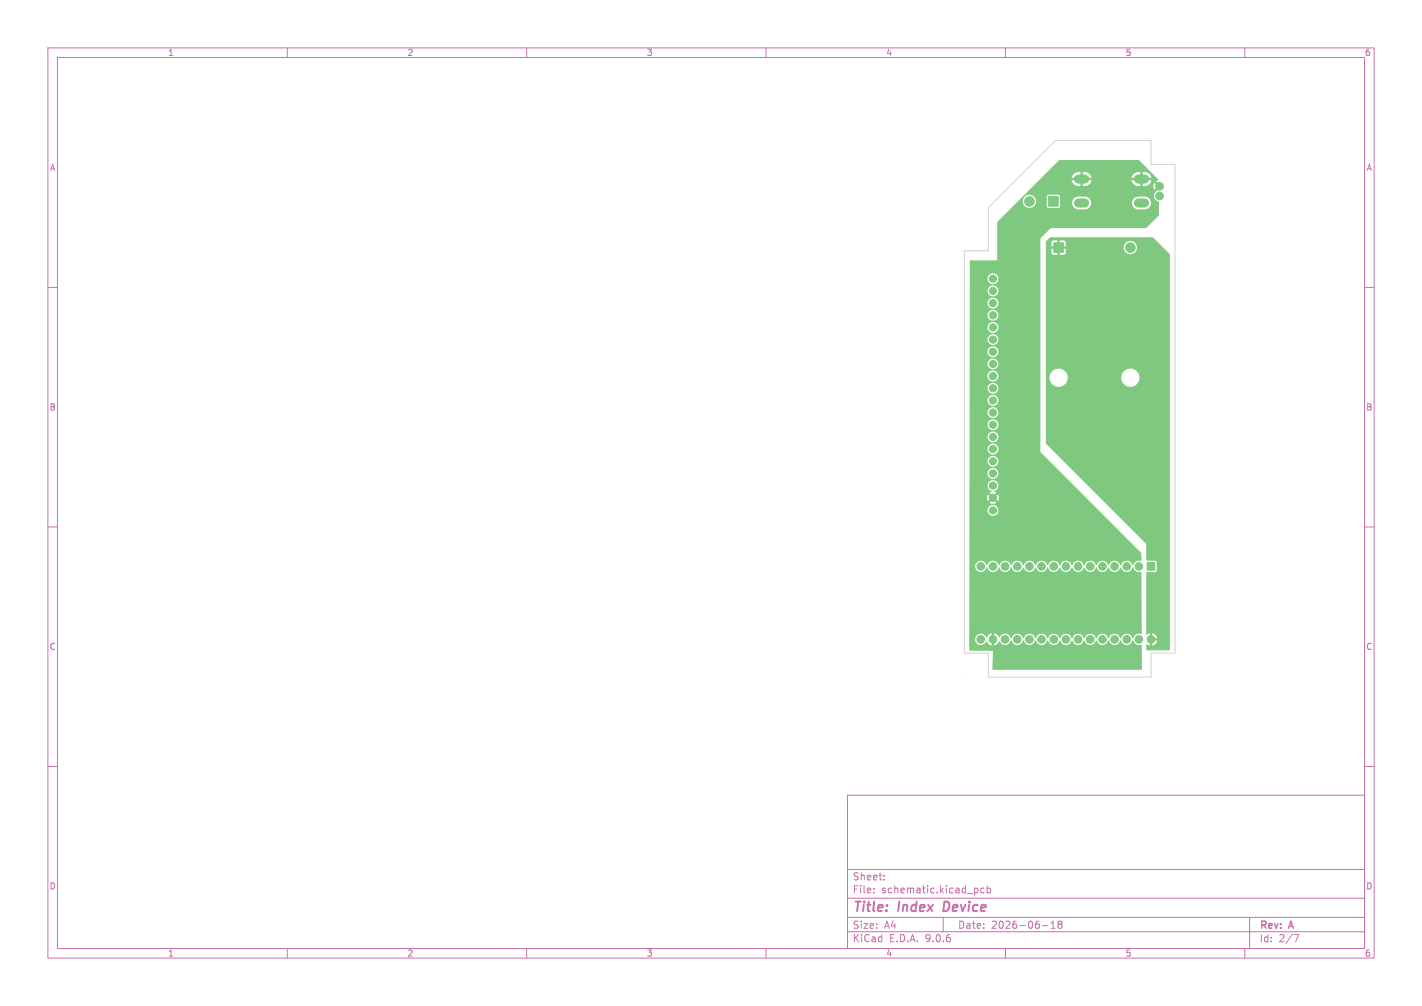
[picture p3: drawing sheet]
<svg xmlns="http://www.w3.org/2000/svg" width="297mm" height="210mm" viewBox="0 0 297 210" stroke-linecap="round" stroke-linejoin="round" font-family="sans-serif">
<g fill="none" stroke="#c872ab" stroke-width=".21">
<path d="M10 10h277v190h-277zM12 12h273v186h-273zM60 10v2M110 10v2M160 10v2M210 10v2M260 10v2M10 60h2M285 60h2M10 110h2M285 110h2M10 160h2"/>
<path d="M177 166h108v32h-108zM285 160h2M60 198v2M110 198v2M160 198v2M177 194.5h108M177 191.5h108M177 187.5h108M177 181.5h108M182.5 186.3v.1M182.5 185.5v.1M184.7 183.6v.1"/>
<path d="M184.7 182.8v.1M197 191.5v3M204.1 185.5l.1 .2-.1 .6M205.5 185.5l-.4-.1-.3 .3 .2 .6h.5M206.2 185.5l.4-.1 .3 .3-.2 .6h-.5M206.2 184.9v1.5M210 198v2M217.7 193.2h1.2M219.5 193.8h.9M219.5 192.7l.5-.4v1.5M221.2 192.9l-.2 .3v.5l.2 .1h.3l.3-.3-.1-.4-.2-.2M221.2 192.9l-.2-.2 .2-.4h.3l.3 .3-.3 .3"/>
<path d="M221.2 192.9h.3M260 198v2M261 191.5v6.5M270.2 195.1h1l-.6 1.5"/>
</g>
<path d="M197.3 188.2l-.3 2h.5" fill="none" stroke="#c872ab" stroke-width=".4"/>
<g fill="#7fc87f" stroke="#7fc87f" stroke-width=".21">
<path d="M239.6 117.4h1.6v1.6h-1.6z"/>
<path d="M219 41h2v2h-2z"/>
<path d="M220.1 50.7h2v2h-2z"/>
<circle cx="237.9" cy="118.2" r=".8"/>
<circle cx="235.3" cy="118.2" r=".8"/>
<circle cx="232.8" cy="118.2" r=".8"/>
<circle cx="230.3" cy="118.2" r=".8"/>
<circle cx="227.7" cy="118.2" r=".8"/>
<circle cx="225.2" cy="118.2" r=".8"/>
<circle cx="222.6" cy="118.2" r=".8"/>
<circle cx="220.1" cy="118.2" r=".8"/>
<circle cx="217.6" cy="118.2" r=".8"/>
<circle cx="215" cy="118.2" r=".8"/>
<circle cx="212.5" cy="118.2" r=".8"/>
<circle cx="209.9" cy="118.2" r=".8"/>
<circle cx="207.4" cy="118.2" r=".8"/>
<circle cx="204.9" cy="118.2" r=".8"/>
<circle cx="204.9" cy="133.5" r=".8"/>
<circle cx="207.4" cy="133.5" r=".8"/>
<circle cx="209.9" cy="133.5" r=".8"/>
<circle cx="212.5" cy="133.5" r=".8"/>
<circle cx="215" cy="133.5" r=".8"/>
<circle cx="217.6" cy="133.5" r=".8"/>
<circle cx="220.1" cy="133.5" r=".8"/>
<circle cx="222.6" cy="133.5" r=".8"/>
<circle cx="225.2" cy="133.5" r=".8"/>
<circle cx="227.7" cy="133.5" r=".8"/>
<circle cx="230.3" cy="133.5" r=".8"/>
<circle cx="232.8" cy="133.5" r=".8"/>
<circle cx="235.3" cy="133.5" r=".8"/>
<circle cx="237.9" cy="133.5" r=".8"/>
<circle cx="240.4" cy="133.5" r=".8"/>
<circle cx="207.4" cy="106.6" r=".75"/>
<circle cx="207.4" cy="103.9" r=".75"/>
<circle cx="207.4" cy="101.4" r=".75"/>
<circle cx="207.4" cy="98.8" r=".75"/>
<circle cx="207.4" cy="96.3" r=".75"/>
<circle cx="207.4" cy="93.8" r=".75"/>
<circle cx="207.4" cy="91.2" r=".75"/>
<circle cx="207.4" cy="88.7" r=".75"/>
<circle cx="207.4" cy="86.1" r=".75"/>
<circle cx="207.4" cy="83.6" r=".75"/>
<circle cx="207.4" cy="81.1" r=".75"/>
<circle cx="207.4" cy="78.5" r=".75"/>
<circle cx="207.4" cy="76" r=".75"/>
<circle cx="207.4" cy="73.4" r=".75"/>
<circle cx="207.4" cy="70.9" r=".75"/>
<circle cx="207.4" cy="68.4" r=".75"/>
<circle cx="207.4" cy="65.8" r=".75"/>
<circle cx="207.4" cy="63.3" r=".75"/>
<circle cx="207.4" cy="60.7" r=".75"/>
<circle cx="207.4" cy="58.2" r=".75"/>
<circle cx="215" cy="42" r="1"/>
<circle cx="236.1" cy="51.7" r="1"/>
<circle cx="242.2" cy="38.9" r=".8"/>
<circle cx="242.2" cy="40.9" r=".8"/>
</g>
<path d="M225.3 37.4h1.3M237.8 37.4h1.3M225.3 42.4h1.3M237.8 42.4h1.3" fill="none" stroke="#7fc87f" stroke-width="1.9"/>
<g fill="#7fc87f">
<path d="M219.3 49.6l21.4-.1 3.6 3.6v82.5l-.1 .2-4.8-.1v-1.2l.8 .3v-.9h.5v.9a1.29 1.29 0 0 0 1-1.1h-.9v-.5h.9a1.29 1.29 0 0 0-1-1v.8h-.5v-.8l-.7 .3-.1-.1v-12.9l.1-.1h1.7l.3-.1 .1-2-.3-.2-1.9-.1v-3.5l-20.9-20.9-.1-13.9h.8a1.9 1.9 0 0 0 1.9 2.1 1.9 1.9 0 0 0 1.9-2.1h11.2a1.9 1.9 0 0 0 2.7 1.9 1.9 1.9 0 0 0 .4-3.2 1.9 1.9 0 0 0-3.1 1.1v.2h-11.2a1.9 1.9 0 0 0-1.9-1.8 1.9 1.9 0 0 0-1.9 1.8h-.8v-28.1h1.2v.8h1.1v.5h-1.1v.9l.5 .4h.8v-1.1h.5v1.1l1.1-.2 .1-1.1h-1.1l.1-.3h13.1a1.39 1.39 0 0 0 1.9 1.4 1.39 1.39 0 0 0 .4-2.4 1.39 1.39 0 0 0-2.3 .8v.2h-13.1l-.1-.2h1.1l-.1-1.1-1.1-.1v1h-.5v-1h-.9l-.4 .4h-1.2l.1-.2z"/>
<path d="M221.2 33.4h16.6l4.1 4v.2l-.4 .2 .6 .6-.3 .4-.7-.6a1.29 1.29 0 0 0 0 1.4l.7-.7 .3 .5-.6 .5a1.28 1.28 0 0 0-.4 1.3 1.28 1.28 0 0 0 1 1l-.1 2.8-2.6 2.6h-19.9l-2.2 2.2v44.6l21 21 .1 1.7a1.47 1.47 0 0 0-1.8 .9 1.27 1.27 0 0 0-1.2-.9 1.27 1.27 0 0 0-1.2 .9h-.1a1.27 1.27 0 0 0-1.2-.9 1.27 1.27 0 0 0-1.3 .9h-.1a1.27 1.27 0 0 0-1.1-.9 1.27 1.27 0 0 0-1.3 .9h-.1a1.27 1.27 0 0 0-1.2-.9 1.27 1.27 0 0 0-1.2 .9h-.1a1.27 1.27 0 0 0-1.2-.9 1.27 1.27 0 0 0-1.3 .9h-.1a1.27 1.27 0 0 0-1.2-.9 1.27 1.27 0 0 0-1.2 .9h-.1a1.27 1.27 0 0 0-1.2-.9 1.27 1.27 0 0 0-1.3 .9h-.1a1.27 1.27 0 0 0-1.1-.9 1.27 1.27 0 0 0-1.3 .9h-.1a1.27 1.27 0 0 0-1.2-.9 1.27 1.27 0 0 0-1.2 .9h-.1a1.27 1.27 0 0 0-1.2-.9 1.27 1.27 0 0 0-1.3 .9h-.1a1.27 1.27 0 0 0-1.2-.9 1.27 1.27 0 0 0-1.2 .9h-.1a1.27 1.27 0 0 0-1.2-.9 1.27 1.27 0 0 0-1.3 .9h-.1a1.27 1.27 0 0 0-1.2-.9 1.27 1.27 0 0 0-1.2 .9 1.23 1.23 0 0 0 1 1.4 1.23 1.23 0 0 0 1.4-1 1.27 1.27 0 0 0 1.2 1 1.27 1.27 0 0 0 1.2-.9l.1-.1a1.27 1.27 0 0 0 1.2 1 1.27 1.27 0 0 0 1.3-.9l.1-.1a1.27 1.27 0 0 0 1.2 1 1.27 1.27 0 0 0 1.2-.9l.1-.1a1.27 1.27 0 0 0 1.2 1 1.27 1.27 0 0 0 1.3-.9l.1-.1a1.27 1.27 0 0 0 1.2 1 1.27 1.27 0 0 0 1.2-.9l.1-.1a1.27 1.27 0 0 0 1.2 1 1.27 1.27 0 0 0 1.2-.9l.1-.1a1.27 1.27 0 0 0 1.2 1 1.27 1.27 0 0 0 1.3-.9l.1-.1a1.27 1.27 0 0 0 1.2 1 1.27 1.27 0 0 0 1.2-.9l.1-.1a1.27 1.27 0 0 0 1.2 1 1.27 1.27 0 0 0 1.3-.9l.1-.1a1.27 1.27 0 0 0 1.2 1 1.27 1.27 0 0 0 1.2-.9l.1-.1a1.27 1.27 0 0 0 1.2 1 1.27 1.27 0 0 0 1.2-.9l.1-.1a1.27 1.27 0 0 0 1.2 1 1.27 1.27 0 0 0 1.3-.9l.1-.1a1.5 1.5 0 0 0 1.8 1v12.9a1.46 1.46 0 0 0-1.8 1 1.28 1.28 0 0 0-1.1-1 1.28 1.28 0 0 0-1.3 .7l-.1 .3a1.28 1.28 0 0 0-1.1-1 1.28 1.28 0 0 0-1.3 .7l-.2 .3a1.28 1.28 0 0 0-1.1-1 1.28 1.28 0 0 0-1.2 .7l-.2 .3a1.28 1.28 0 0 0-1.1-1 1.28 1.28 0 0 0-1.3 .7l-.1 .3a1.28 1.28 0 0 0-1.1-1 1.28 1.28 0 0 0-1.3 .7l-.2 .3a1.28 1.28 0 0 0-1.1-1 1.28 1.28 0 0 0-1.3 .7l-.1 .3a1.28 1.28 0 0 0-1.1-1 1.28 1.28 0 0 0-1.3 .7l-.2 .3a1.28 1.28 0 0 0-1.1-1 1.28 1.28 0 0 0-1.2 .7l-.2 .3a1.28 1.28 0 0 0-1.1-1 1.28 1.28 0 0 0-1.3 .7l-.1 .3a1.28 1.28 0 0 0-1.1-1 1.28 1.28 0 0 0-1.3 .7l-.2 .3a1.33 1.33 0 0 0-1.2-1 1.33 1.33 0 0 0-1.3 .8l-.5-.6-.6-.3v.8h-.5v-.8a1.35 1.35 0 0 0-1 .9h-.1a1.2 1.2 0 0 0-1.8-.6 1.2 1.2 0 0 0-.1 1.9 1.2 1.2 0 0 0 1.9-.5h.2a1.28 1.28 0 0 0 .9 .9v-.9h.5v.9l.6-.3 .6-.6a1.27 1.27 0 0 0 1.3 .8 1.27 1.27 0 0 0 1.1-1 1.31 1.31 0 0 0 1.3 1 1.31 1.31 0 0 0 1.2-1 1.31 1.31 0 0 0 1.3 1 1.31 1.31 0 0 0 1.3-1 1.31 1.31 0 0 0 1.2 1 1.31 1.31 0 0 0 1.3-1 1.31 1.31 0 0 0 1.3 1 1.31 1.31 0 0 0 1.2-1 1.31 1.31 0 0 0 1.3 1 1.31 1.31 0 0 0 1.3-1 1.31 1.31 0 0 0 1.3 1 1.31 1.31 0 0 0 1.2-1 1.31 1.31 0 0 0 1.3 1 1.31 1.31 0 0 0 1.3-1 1.31 1.31 0 0 0 1.2 1 1.31 1.31 0 0 0 1.3-1 1.31 1.31 0 0 0 1.3 1 1.31 1.31 0 0 0 1.2-1 1.31 1.31 0 0 0 1.3 1 1.31 1.31 0 0 0 1.3-1 1.5 1.5 0 0 0 1.8 .9l.1 5.1-.1 .1h-31l-.1-.1 .1-3.8-4.9-.1v-29.3h3.8a1.13 1.13 0 0 0 1.5 1.1 1.13 1.13 0 0 0 .3-1.9 1.13 1.13 0 0 0-1.8 .6v.2h-3.8v-2.7h3.6l.2 .8 .7-.6 .3 .3-.6 .7a1.24 1.24 0 0 0 1.4 0l-.7-.7 .4-.3 .7 .6a1.24 1.24 0 0 0-.1-1.4l-.6 .7-.4-.4 .7-.6-.5-.3a1.19 1.19 0 0 0 .9-1.4 1.19 1.19 0 0 0-1.4-.9 1.19 1.19 0 0 0-.8 1.1 1.19 1.19 0 0 0 .9 1.2l-.5 .3 .6 .6-.3 .4-.7-.7-.2 .6h-3.6v-5.1h3.8a1.13 1.13 0 0 0 1.5 1.2 1.13 1.13 0 0 0 .3-1.9 1.13 1.13 0 0 0-1.8 .6v.1h-3.8v-2.5h3.8a1.13 1.13 0 0 0 1.5 1.1 1.13 1.13 0 0 0 .3-1.9 1.13 1.13 0 0 0-1.8 .6v.2h-3.8v-2.5h3.8a1.13 1.13 0 0 0 1.5 1.1 1.13 1.13 0 0 0 .3-1.9 1.13 1.13 0 0 0-1.8 .6v.2h-3.8v-2.6h3.8a1.13 1.13 0 0 0 1.5 1.2 1.13 1.13 0 0 0 .3-2 1.13 1.13 0 0 0-1.8 .6v.2h-3.8v-2.5h3.8a1.13 1.13 0 0 0 1.5 1.1 1.13 1.13 0 0 0 .3-1.9 1.13 1.13 0 0 0-1.8 .6v.2h-3.8v-2.6h3.8a1.13 1.13 0 0 0 1.5 1.2 1.13 1.13 0 0 0 .3-1.9 1.13 1.13 0 0 0-1.8 .6v.1h-3.8v-2.5h3.8a1.13 1.13 0 0 0 1.5 1.1 1.13 1.13 0 0 0 .3-1.9 1.13 1.13 0 0 0-1.8 .6v.2h-3.8v-2.5h3.8a1.13 1.13 0 0 0 1.5 1.1 1.13 1.13 0 0 0 .3-1.9 1.13 1.13 0 0 0-1.8 .6v.2h-3.8v-2.6h3.8a1.13 1.13 0 0 0 1.5 1.2 1.13 1.13 0 0 0 .3-2 1.13 1.13 0 0 0-1.8 .6v.2h-3.8v-2.5h3.8a1.13 1.13 0 0 0 1.5 1.1 1.13 1.13 0 0 0 .3-1.9 1.13 1.13 0 0 0-1.8 .6v.2h-3.8v-2.6h3.8a1.13 1.13 0 0 0 1.5 1.2 1.13 1.13 0 0 0 .3-1.9 1.13 1.13 0 0 0-1.8 .6v.1h-3.8v-2.5h3.8a1.13 1.13 0 0 0 1.5 1.1 1.13 1.13 0 0 0 .3-1.9 1.13 1.13 0 0 0-1.8 .6v.2h-3.8v-2.5h3.8a1.13 1.13 0 0 0 1.5 1.1 1.13 1.13 0 0 0 .3-1.9 1.13 1.13 0 0 0-1.8 .6v.2h-3.8v-2.6h3.8a1.13 1.13 0 0 0 1.5 1.2 1.13 1.13 0 0 0 .3-2 1.13 1.13 0 0 0-1.8 .6v.2h-3.8v-2.5h3.8a1.13 1.13 0 0 0 1.5 1.1 1.13 1.13 0 0 0 .3-1.9 1.13 1.13 0 0 0-1.8 .6v.2h-3.8l.1-2.6h3.7a1.13 1.13 0 0 0 1.5 1.2 1.13 1.13 0 0 0 .3-1.9 1.13 1.13 0 0 0-1.8 .6v.1h-3.7v-2.5h3.7a1.13 1.13 0 0 0 1.5 1.1 1.13 1.13 0 0 0 .3-1.9 1.13 1.13 0 0 0-1.8 .6v.2h-3.7v-3.7h5.7v-8.1l4.4-4.4h.9a1.39 1.39 0 0 0 1.9 1.4 1.39 1.39 0 0 0 .4-2.3h2.7v2.1l.3 .3h2.2l.3-.3v-.8h2.5v.2a1.34 1.34 0 0 0 1.3 1.2h1.7a1.34 1.34 0 0 0 1-1.4h8.5v.2a1.34 1.34 0 0 0 1.3 1.2h1.7a1.34 1.34 0 0 0 1-1.4 1.34 1.34 0 0 0-1.2-1.3l-1.8 .1a1.34 1.34 0 0 0-1 1.2h-8.5v-.2a1.34 1.34 0 0 0-1.2-1.1l-1.8 .1a1.34 1.34 0 0 0-1 1.2h-2.5v-1.4l-.3-.2h-2.1l-.4 .3h-2.7a1.38 1.38 0 0 0-1.4-.2 1.38 1.38 0 0 0-.9 1.1h-.9l4.8-4.8h7.8v.5h-1.5a1.52 1.52 0 0 0 1.9 1.2v-.8h.5v.8h.5a1.44 1.44 0 0 0 1.3-1.2h-1.5v-.5h11.3v.5l-1.5 .1a1.53 1.53 0 0 0 1.9 1.1v-.8h.5v.8h.5a1.44 1.44 0 0 0 1.3-1.2h-1.5v-.5l1.5-.1a1.53 1.53 0 0 0-1.8-1.1v.9h-.5v-.9h-.6a1.44 1.44 0 0 0-1.3 1.2l-8.3-.1a1.53 1.53 0 0 0-1.8-1.1v.9h-.5v-.9h-.6a1.44 1.44 0 0 0-1.3 1.2h-6.3z"/>
</g>
<path d="M206.4 43.4l14-14h20v5h5v102h-5v5h-34v-5h-5v-84h5z" fill="none" stroke="#d0d2cd" stroke-width=".21"/>
<circle cx="201.4" cy="141.4" r=".01" fill="#d0d2cd" stroke="#d0d2cd" stroke-width=".21"/>
<g font-size="2.8" fill="#c872ab">
<text x="178" y="190.9">Title:</text>
<text x="187.7" y="190.9">Index</text>
<text x="197.9" y="190.9">Device</text>
</g>
<g font-size="2.1" fill="#c872ab">
<text x="178" y="184">Sheet:</text>
<text x="178" y="186.7">File:</text>
<text x="184.1" y="186.7">schematic.kicad_pcb</text>
<text x="178" y="196.9">KiCad</text>
<text x="178" y="194.1">Size:</text>
<text x="184.7" y="194.1">A4</text>
<text x="185.7" y="196.9">E.D.A.</text>
<text x="193.3" y="196.9">9.0.6</text>
<text x="200" y="194.1">Date:</text>
<text x="207" y="194.1">2026-06-18</text>
<text x="263" y="194.3">Rev:</text>
<text x="263" y="196.9">Id:</text>
<text x="267.1" y="196.9">2/7</text>
<text x="269.4" y="194.3">A</text>
</g>
<g font-size="1.8" fill="#c872ab">
<text x="35" y="11.9">1</text>
<text x="85" y="11.9">2</text>
<text x="135" y="11.9">3</text>
<text x="185" y="11.9">4</text>
<text x="235" y="11.9">5</text>
<text x="285" y="11.9">6</text>
<text x="10.3" y="35.9">A</text>
<text x="285.4" y="35.9">A</text>
<text x="10.3" y="85.9">B</text>
<text x="285.3" y="85.9">B</text>
<text x="10.3" y="135.9">C</text>
<text x="285.3" y="135.9">C</text>
<text x="10.3" y="185.9">D</text>
<text x="285.3" y="185.9">D</text>
<text x="35" y="199.9">1</text>
<text x="85" y="199.9">2</text>
<text x="135" y="199.9">3</text>
<text x="185" y="199.9">4</text>
<text x="235" y="199.9">5</text>
<text x="285" y="199.9">6</text>
</g>
</svg>
